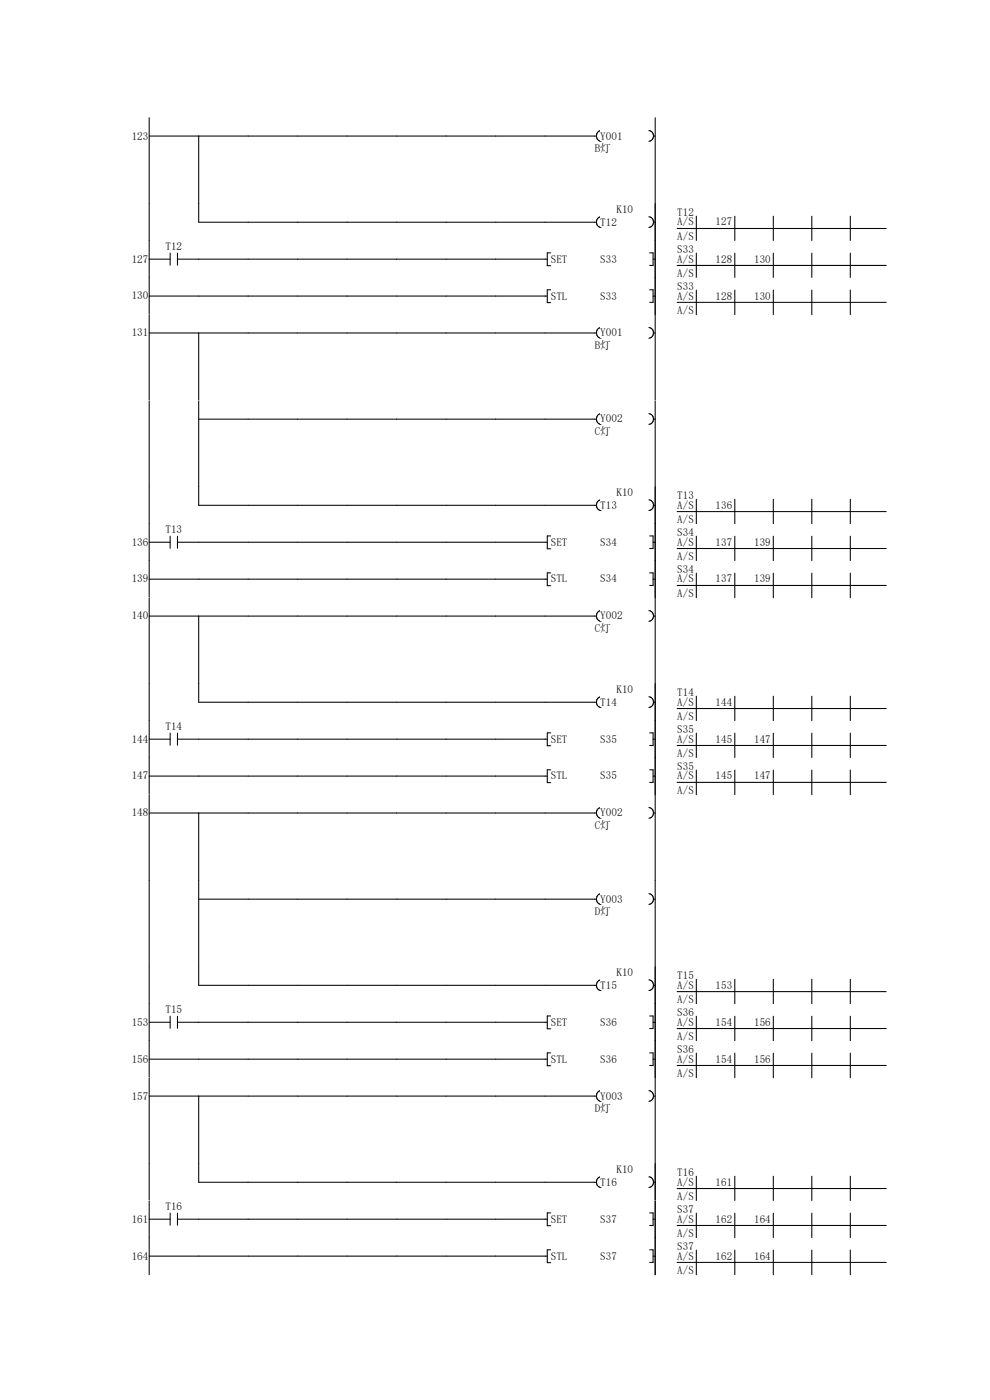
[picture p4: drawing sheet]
<svg xmlns="http://www.w3.org/2000/svg" width="210mm" height="297mm" viewBox="0 0 210 297" stroke-linecap="round" stroke-linejoin="round" font-family="sans-serif">
<path d="M31.6 28.9h94.9M31.6 25v18.3M42.2 28.9v14.4M127.5 27.7a1.16 1.16 0 0 0-1 1.1 1.16 1.16 0 0 0 1 1.2" fill="none" stroke="#070000" stroke-width=".22"/>
<path d="M127.3 27.6h4.8v2.3h-4.8z" fill="#fff"/>
<path d="M137.7 27.7a1.15 1.15 0 0 1 1 1.1 1.15 1.15 0 0 1-1 1.2M138.6 28.9h.4" fill="none" stroke="#070000" stroke-width=".22"/>
<path d="M126.2 30.2h3.5v2.3h-3.5z" fill="#fff"/>
<path d="M139 25v18.3" fill="none" stroke="#070000" stroke-width=".22"/>
<path d="M20 43.3h168v7.8h-168z" fill-rule="evenodd" fill="#fff"/>
<path d="M31.6 43.3v7.8M42.2 43.3v3.8h84.3M127.5 46a1.16 1.16 0 0 0-1 1.1 1.16 1.16 0 0 0 1 1.2" fill="none" stroke="#070000" stroke-width=".22"/>
<g fill="#fff">
<path d="M130.8 43.3h3.5v2.3h-3.5z"/>
<path d="M127.3 45.8h3.6v2.4h-3.6z"/>
</g>
<path d="M137.7 46a1.15 1.15 0 0 1 1 1.1 1.15 1.15 0 0 1-1 1.2M138.6 47.1h.4M139 43.3v7.8M143.7 48.5h44.3M147.7 45.9v5.2M155.9 45.9v5.2M164 45.9v5.2M172.2 45.9v5.2M180.4 45.9v5.2" fill="none" stroke="#070000" stroke-width=".22"/>
<g fill="#fff">
<path d="M143.7 43.8h3.6v2.3h-3.6z"/>
<path d="M143.7 45.8h3.6v2.4h-3.6z"/>
<path d="M143.7 49h3.6v2.3h-3.6z"/>
<path d="M148.3 45.8h7.1v2.4h-7.1z"/>
</g>
<path d="M139 43.3v7.8" fill="none" stroke="#070000" stroke-width=".22"/>
<g fill="#fff">
<path d="M20 51.1h119v7.8h-119z" fill-rule="evenodd"/>
<path d="M139 51.1h49v7.8h-49zM27.9 53.7h3.6v2.3h-3.6z" fill-rule="evenodd"/>
</g>
<path d="M35.1 51.1h3.6v2.3h-3.6z" fill="#fff"/>
<path d="M31.6 55h4.5M31.6 51.1v7.8M36.1 53.7v2.6M37.7 55h78.4M37.7 53.7v2.6M116.8 53.6h-.7v2.8h.7" fill="none" stroke="#070000" stroke-width=".22"/>
<g fill="#fff">
<path d="M116.8 53.7h3.6v2.3h-3.6z"/>
<path d="M127.3 53.7h3.6v2.3h-3.6z"/>
</g>
<path d="M137.8 53.6h.7v2.7h-.7M138.5 55h.5M139 51.1v7.8M143.7 56.3h44.3M147.7 53.7v5.2M155.9 53.7v5.2M164 53.7v5.2M172.2 53.7v5.2M180.4 53.7v5.2" fill="none" stroke="#070000" stroke-width=".22"/>
<g fill="#fff">
<path d="M143.7 51.6h3.6v2.4h-3.6z"/>
<path d="M143.7 53.7h3.6v2.3h-3.6z"/>
<path d="M143.7 56.8h3.6v2.3h-3.6z"/>
<path d="M148.3 53.7h7.1v2.3h-7.1z"/>
<path d="M156.4 53.7h7.2v2.3h-7.2z"/>
</g>
<path d="M139 51.1v7.8" fill="none" stroke="#070000" stroke-width=".22"/>
<g fill="#fff">
<path d="M20 58.9h119v7.9h-119z" fill-rule="evenodd"/>
<path d="M139 58.9h49v7.9h-49zM27.9 61.6h3.6v2.3h-3.6z" fill-rule="evenodd"/>
</g>
<path d="M31.6 58.9v7.9M31.6 62.8h84.5M116.8 61.5h-.7v2.7h.7" fill="none" stroke="#070000" stroke-width=".22"/>
<g fill="#fff">
<path d="M116.8 61.6h3.6v2.3h-3.6z"/>
<path d="M127.3 61.6h3.6v2.3h-3.6z"/>
</g>
<path d="M139 58.9v7.9M137.8 61.5h.7v2.6h-.7M138.5 62.8h.5M143.7 64.1h44.3M147.7 61.5v5.3M155.9 61.5v5.3M164 61.5v5.3M172.2 61.5v5.3M180.4 61.5v5.3" fill="none" stroke="#070000" stroke-width=".22"/>
<g fill="#fff">
<path d="M143.7 59.5h3.6v2.3h-3.6z"/>
<path d="M143.7 61.6h3.6v2.3h-3.6z"/>
<path d="M143.7 64.6h3.6v2.4h-3.6z"/>
<path d="M148.3 61.6h7.1v2.3h-7.1z"/>
<path d="M156.4 61.6h7.2v2.3h-7.2z"/>
</g>
<path d="M139 58.9v7.9" fill="none" stroke="#070000" stroke-width=".22"/>
<g fill="#fff">
<path d="M20 66.8h106.2v18.2h-106.2z" fill-rule="evenodd"/>
<path d="M126.2 66.8h12.8v18.2h-12.8zM27.9 69.4h3.6v2.3h-3.6z" fill-rule="evenodd"/>
</g>
<path d="M31.6 70.6h94.9M31.6 66.8v18.2M42.2 70.6v14.4M127.5 69.5a1.15 1.15 0 0 0-1 1.1 1.15 1.15 0 0 0 1 1.2" fill="none" stroke="#070000" stroke-width=".22"/>
<path d="M127.3 69.4h4.8v2.3h-4.8z" fill="#fff"/>
<path d="M137.7 69.5a1.15 1.15 0 0 1 1 1.1 1.15 1.15 0 0 1-1 1.2M138.6 70.6h.4" fill="none" stroke="#070000" stroke-width=".22"/>
<path d="M126.2 72h3.5v2.3h-3.5z" fill="#fff"/>
<path d="M139 66.8v18.2" fill="none" stroke="#070000" stroke-width=".22"/>
<path d="M20 85h106.2v18.3h-106.2z" fill-rule="evenodd" fill="#fff"/>
<path d="M126.2 85h12.8v18.3h-12.8z" fill="#fff"/>
<path d="M31.6 85v18.3M42.2 88.9h84.3M42.2 85v18.3M127.5 87.8a1.16 1.16 0 0 0-1 1.1 1.16 1.16 0 0 0 1 1.1" fill="none" stroke="#070000" stroke-width=".22"/>
<path d="M127.3 87.6h4.8v2.4h-4.8z" fill="#fff"/>
<path d="M137.7 87.8a1.15 1.15 0 0 1 1 1.1 1.15 1.15 0 0 1-1 1.1M138.6 88.9h.4" fill="none" stroke="#070000" stroke-width=".22"/>
<path d="M126.2 90.3h3.5v2.3h-3.5z" fill="#fff"/>
<path d="M139 85v18.3" fill="none" stroke="#070000" stroke-width=".22"/>
<path d="M20 103.3h168v7.9h-168z" fill-rule="evenodd" fill="#fff"/>
<path d="M31.6 103.3v7.8M42.2 103.3v3.9h84.3M127.5 106a1.16 1.16 0 0 0-1 1.2 1.16 1.16 0 0 0 1 1.1" fill="none" stroke="#070000" stroke-width=".22"/>
<g fill="#fff">
<path d="M130.8 103.3h3.5v2.3h-3.5z"/>
<path d="M127.3 105.9h3.6v2.3h-3.6z"/>
</g>
<path d="M137.7 106a1.15 1.15 0 0 1 1 1.2 1.15 1.15 0 0 1-1 1.1M138.6 107.2h.4M139 103.3v7.8M143.7 108.5h44.3M147.7 105.9v5.2M155.9 105.9v5.2M164 105.9v5.2M172.2 105.9v5.2M180.4 105.9v5.2" fill="none" stroke="#070000" stroke-width=".22"/>
<g fill="#fff">
<path d="M143.7 103.9h3.6v2.3h-3.6z"/>
<path d="M143.7 105.9h3.6v2.3h-3.6z"/>
<path d="M143.7 109.1h3.6v2.3h-3.6z"/>
<path d="M148.3 105.9h7.1v2.3h-7.1z"/>
</g>
<path d="M139 103.3v7.8" fill="none" stroke="#070000" stroke-width=".22"/>
<g fill="#fff">
<path d="M20 111.2h119v7.8h-119z" fill-rule="evenodd"/>
<path d="M139 111.2h49v7.8h-49zM27.9 113.7h3.6v2.4h-3.6z" fill-rule="evenodd"/>
</g>
<path d="M35.1 111.2h3.6v2.3h-3.6z" fill="#fff"/>
<path d="M31.6 115h4.5M31.6 111.1v7.9M36.1 113.8v2.5M37.7 115h78.4M37.7 113.8v2.5M116.8 113.7h-.7v2.7h.7" fill="none" stroke="#070000" stroke-width=".22"/>
<g fill="#fff">
<path d="M116.8 113.7h3.6v2.4h-3.6z"/>
<path d="M127.3 113.7h3.6v2.4h-3.6z"/>
</g>
<path d="M137.8 113.7h.7v2.7h-.7M138.5 115h.5M139 111.1v7.9M143.7 116.4h44.3M147.7 113.8v5.2M155.9 113.8v5.2M164 113.8v5.2M172.2 113.8v5.2M180.4 113.8v5.2" fill="none" stroke="#070000" stroke-width=".22"/>
<g fill="#fff">
<path d="M143.7 111.7h3.6v2.3h-3.6z"/>
<path d="M143.7 113.7h3.6v2.4h-3.6z"/>
<path d="M143.7 116.9h3.6v2.3h-3.6z"/>
<path d="M148.3 113.7h7.1v2.4h-7.1z"/>
<path d="M156.4 113.7h7.2v2.4h-7.2z"/>
</g>
<path d="M139 111.1v7.9" fill="none" stroke="#070000" stroke-width=".22"/>
<g fill="#fff">
<path d="M20 119h119v7.8h-119z" fill-rule="evenodd"/>
<path d="M139 119h49v7.8h-49zM27.9 121.6h3.6v2.3h-3.6z" fill-rule="evenodd"/>
</g>
<path d="M31.6 119v7.8M31.6 122.9h84.5M116.8 121.5h-.7v2.8h.7" fill="none" stroke="#070000" stroke-width=".22"/>
<g fill="#fff">
<path d="M116.8 121.6h3.6v2.3h-3.6z"/>
<path d="M127.3 121.6h3.6v2.3h-3.6z"/>
</g>
<path d="M139 119v7.8M137.8 121.5h.7v2.7h-.7M138.5 122.9h.5M143.7 124.2h44.3M147.7 121.6v5.2M155.9 121.6v5.2M164 121.6v5.2M172.2 121.6v5.2M180.4 121.6v5.2" fill="none" stroke="#070000" stroke-width=".22"/>
<g fill="#fff">
<path d="M143.7 119.5h3.6v2.4h-3.6z"/>
<path d="M143.7 121.6h3.6v2.3h-3.6z"/>
<path d="M143.7 124.7h3.6v2.3h-3.6z"/>
<path d="M148.3 121.6h7.1v2.3h-7.1z"/>
<path d="M156.4 121.6h7.2v2.3h-7.2z"/>
</g>
<path d="M139 119v7.8" fill="none" stroke="#070000" stroke-width=".22"/>
<g fill="#fff">
<path d="M20 126.8h106.2v18.3h-106.2z" fill-rule="evenodd"/>
<path d="M126.2 126.8h12.8v18.3h-12.8zM27.9 129.4h3.6v2.3h-3.6z" fill-rule="evenodd"/>
</g>
<path d="M31.6 130.7h94.9M31.6 126.8v18.3M42.2 130.7v14.4M127.5 129.5a1.16 1.16 0 0 0-1 1.2 1.16 1.16 0 0 0 1 1.1" fill="none" stroke="#070000" stroke-width=".22"/>
<path d="M127.3 129.4h4.8v2.3h-4.8z" fill="#fff"/>
<path d="M137.7 129.5a1.15 1.15 0 0 1 1 1.2 1.15 1.15 0 0 1-1 1.1M138.6 130.7h.4" fill="none" stroke="#070000" stroke-width=".22"/>
<path d="M126.2 132h3.5v2.4h-3.5z" fill="#fff"/>
<path d="M139 126.8v18.3" fill="none" stroke="#070000" stroke-width=".22"/>
<path d="M20 145.1h168v7.9h-168z" fill-rule="evenodd" fill="#fff"/>
<path d="M31.6 145.1v7.8M42.2 145.1v3.9h84.3M127.5 147.8a1.16 1.16 0 0 0-1 1.2 1.16 1.16 0 0 0 1 1.1" fill="none" stroke="#070000" stroke-width=".22"/>
<g fill="#fff">
<path d="M130.8 145.1h3.5v2.3h-3.5z"/>
<path d="M127.3 147.7h3.6v2.3h-3.6z"/>
</g>
<path d="M137.7 147.8a1.15 1.15 0 0 1 1 1.2 1.15 1.15 0 0 1-1 1.1M138.6 149h.4M139 145.1v7.8M143.7 150.3h44.3M147.7 147.7v5.2M155.9 147.7v5.2M164 147.7v5.2M172.2 147.7v5.2M180.4 147.7v5.2" fill="none" stroke="#070000" stroke-width=".22"/>
<g fill="#fff">
<path d="M143.7 145.7h3.6v2.3h-3.6z"/>
<path d="M143.7 147.7h3.6v2.3h-3.6z"/>
<path d="M143.7 150.8h3.6v2.4h-3.6z"/>
<path d="M148.3 147.7h7.1v2.3h-7.1z"/>
</g>
<path d="M139 145.1v7.8" fill="none" stroke="#070000" stroke-width=".22"/>
<g fill="#fff">
<path d="M20 153h119v7.8h-119z" fill-rule="evenodd"/>
<path d="M139 153h49v7.8h-49zM27.9 155.5h3.6v2.4h-3.6z" fill-rule="evenodd"/>
</g>
<path d="M35.1 152.9h3.6v2.3h-3.6z" fill="#fff"/>
<path d="M31.6 156.8h4.5M31.6 152.9v7.9M36.1 155.5v2.6M37.7 156.8h78.4M37.7 155.5v2.6M116.8 155.5h-.7v2.7h.7" fill="none" stroke="#070000" stroke-width=".22"/>
<g fill="#fff">
<path d="M116.8 155.5h3.6v2.4h-3.6z"/>
<path d="M127.3 155.5h3.6v2.4h-3.6z"/>
</g>
<path d="M137.8 155.5h.7v2.6h-.7M138.5 156.8h.5M139 152.9v7.9M143.7 158.1h44.3M147.7 155.5v5.3M155.9 155.5v5.3M164 155.5v5.3M172.2 155.5v5.3M180.4 155.5v5.3" fill="none" stroke="#070000" stroke-width=".22"/>
<g fill="#fff">
<path d="M143.7 153.5h3.6v2.3h-3.6z"/>
<path d="M143.7 155.5h3.6v2.4h-3.6z"/>
<path d="M143.7 158.7h3.6v2.3h-3.6z"/>
<path d="M148.3 155.5h7.1v2.4h-7.1z"/>
<path d="M156.4 155.5h7.2v2.4h-7.2z"/>
</g>
<path d="M139 152.9v7.9" fill="none" stroke="#070000" stroke-width=".22"/>
<g fill="#fff">
<path d="M20 160.8h119v7.8h-119z" fill-rule="evenodd"/>
<path d="M139 160.8h49v7.8h-49zM27.9 163.4h3.6v2.3h-3.6z" fill-rule="evenodd"/>
</g>
<path d="M31.6 164.6h84.5M31.6 160.8v7.8M116.8 163.3h-.7v2.7h.7" fill="none" stroke="#070000" stroke-width=".22"/>
<g fill="#fff">
<path d="M116.8 163.4h3.6v2.3h-3.6z"/>
<path d="M127.3 163.4h3.6v2.3h-3.6z"/>
</g>
<path d="M137.8 163.3h.7v2.7h-.7M138.5 164.6h.5M139 160.8v7.8M143.7 166h44.3M147.7 163.4v5.2M155.9 163.4v5.2M164 163.4v5.2M172.2 163.4v5.2M180.4 163.4v5.2" fill="none" stroke="#070000" stroke-width=".22"/>
<g fill="#fff">
<path d="M143.7 161.3h3.6v2.4h-3.6z"/>
<path d="M143.7 163.4h3.6v2.3h-3.6z"/>
<path d="M143.7 166.5h3.6v2.3h-3.6z"/>
<path d="M148.3 163.4h7.1v2.3h-7.1z"/>
<path d="M156.4 163.4h7.2v2.3h-7.2z"/>
</g>
<path d="M139 160.8v7.8" fill="none" stroke="#070000" stroke-width=".22"/>
<g fill="#fff">
<path d="M20 168.6h106.2v18.3h-106.2z" fill-rule="evenodd"/>
<path d="M126.2 168.6h12.8v18.3h-12.8zM27.9 171.2h3.6v2.3h-3.6z" fill-rule="evenodd"/>
</g>
<path d="M31.6 172.5h94.9M31.6 168.6v18.3M42.2 172.5v14.4M127.5 171.3a1.16 1.16 0 0 0-1 1.2 1.16 1.16 0 0 0 1 1.1" fill="none" stroke="#070000" stroke-width=".22"/>
<path d="M127.3 171.2h4.8v2.3h-4.8z" fill="#fff"/>
<path d="M137.7 171.3a1.15 1.15 0 0 1 1 1.2 1.15 1.15 0 0 1-1 1.1M138.6 172.5h.4" fill="none" stroke="#070000" stroke-width=".22"/>
<path d="M126.2 173.8h3.5v2.3h-3.5z" fill="#fff"/>
<path d="M139 168.6v18.3" fill="none" stroke="#070000" stroke-width=".22"/>
<path d="M20 186.9h106.2v18.3h-106.2z" fill-rule="evenodd" fill="#fff"/>
<path d="M126.2 186.9h12.8v18.3h-12.8z" fill="#fff"/>
<path d="M31.6 186.9v18.2M42.2 190.8h84.3M42.2 186.9v18.2M127.5 189.6a1.16 1.16 0 0 0-1 1.1 1.16 1.16 0 0 0 1 1.2" fill="none" stroke="#070000" stroke-width=".22"/>
<path d="M127.3 189.5h4.8v2.3h-4.8z" fill="#fff"/>
<path d="M137.7 189.6a1.15 1.15 0 0 1 1 1.1 1.15 1.15 0 0 1-1 1.2M138.6 190.8h.4" fill="none" stroke="#070000" stroke-width=".22"/>
<path d="M126.2 192.1h3.5v2.3h-3.5z" fill="#fff"/>
<path d="M139 186.9v18.2" fill="none" stroke="#070000" stroke-width=".22"/>
<path d="M20 205.2h168v7.8h-168z" fill-rule="evenodd" fill="#fff"/>
<path d="M31.6 205.1v7.9M42.2 205.1v3.9h84.3M127.5 207.9a1.16 1.16 0 0 0-1 1.1 1.16 1.16 0 0 0 1 1.2" fill="none" stroke="#070000" stroke-width=".22"/>
<g fill="#fff">
<path d="M130.8 205.1h3.5v2.4h-3.5z"/>
<path d="M127.3 207.8h3.6v2.3h-3.6z"/>
</g>
<path d="M137.7 207.9a1.15 1.15 0 0 1 1 1.1 1.15 1.15 0 0 1-1 1.2M138.6 209h.4M139 205.1v7.9M143.7 210.4h44.3M147.7 207.8v5.2M155.9 207.8v5.2M164 207.8v5.2M172.2 207.8v5.2M180.4 207.8v5.2" fill="none" stroke="#070000" stroke-width=".22"/>
<g fill="#fff">
<path d="M143.7 205.7h3.6v2.3h-3.6z"/>
<path d="M143.7 207.8h3.6v2.3h-3.6z"/>
<path d="M143.7 210.9h3.6v2.3h-3.6z"/>
<path d="M148.3 207.8h7.1v2.3h-7.1z"/>
</g>
<path d="M139 205.1v7.9" fill="none" stroke="#070000" stroke-width=".22"/>
<g fill="#fff">
<path d="M20 213h119v7.9h-119z" fill-rule="evenodd"/>
<path d="M139 213h49v7.9h-49zM27.9 215.6h3.6v2.3h-3.6z" fill-rule="evenodd"/>
</g>
<path d="M35.1 213h3.6v2.3h-3.6z" fill="#fff"/>
<path d="M31.6 216.9h4.5M31.6 213v7.8M36.1 215.6v2.5M37.7 216.9h78.4M37.7 215.6v2.5M116.8 215.5h-.7v2.8h.7" fill="none" stroke="#070000" stroke-width=".22"/>
<g fill="#fff">
<path d="M116.8 215.6h3.6v2.3h-3.6z"/>
<path d="M127.3 215.6h3.6v2.3h-3.6z"/>
</g>
<path d="M137.8 215.5h.7v2.7h-.7M138.5 216.9h.5M139 213v7.8M143.7 218.2h44.3M147.7 215.6v5.2M155.9 215.6v5.2M164 215.6v5.2M172.2 215.6v5.2M180.4 215.6v5.2" fill="none" stroke="#070000" stroke-width=".22"/>
<g fill="#fff">
<path d="M143.7 213.5h3.6v2.4h-3.6z"/>
<path d="M143.7 215.6h3.6v2.3h-3.6z"/>
<path d="M143.7 218.7h3.6v2.3h-3.6z"/>
<path d="M148.3 215.6h7.1v2.3h-7.1z"/>
<path d="M156.4 215.6h7.2v2.3h-7.2z"/>
</g>
<path d="M139 213v7.8" fill="none" stroke="#070000" stroke-width=".22"/>
<g fill="#fff">
<path d="M20 220.9h119v7.8h-119z" fill-rule="evenodd"/>
<path d="M139 220.9h49v7.8h-49zM27.9 223.4h3.6v2.4h-3.6z" fill-rule="evenodd"/>
</g>
<path d="M31.6 224.7h84.5M31.6 220.8v7.9M116.8 223.4h-.7v2.7h.7" fill="none" stroke="#070000" stroke-width=".22"/>
<g fill="#fff">
<path d="M116.8 223.4h3.6v2.4h-3.6z"/>
<path d="M127.3 223.4h3.6v2.4h-3.6z"/>
</g>
<path d="M137.8 223.4h.7v2.6h-.7M138.5 224.7h.5M139 220.8v7.9M143.7 226h44.3M147.7 223.4v5.3M155.9 223.4v5.3M164 223.4v5.3M172.2 223.4v5.3M180.4 223.4v5.3" fill="none" stroke="#070000" stroke-width=".22"/>
<g fill="#fff">
<path d="M143.7 221.4h3.6v2.3h-3.6z"/>
<path d="M143.7 223.4h3.6v2.4h-3.6z"/>
<path d="M143.7 226.5h3.6v2.4h-3.6z"/>
<path d="M148.3 223.4h7.1v2.4h-7.1z"/>
<path d="M156.4 223.4h7.2v2.4h-7.2z"/>
</g>
<path d="M139 220.8v7.9" fill="none" stroke="#070000" stroke-width=".22"/>
<g fill="#fff">
<path d="M20 228.7h106.2v18.2h-106.2z" fill-rule="evenodd"/>
<path d="M126.2 228.7h12.8v18.2h-12.8zM27.9 231.3h3.6v2.3h-3.6z" fill-rule="evenodd"/>
</g>
<path d="M31.6 232.5h94.9M31.6 228.7v18.2M42.2 232.5v14.4M127.5 231.4a1.16 1.16 0 0 0-1 1.1 1.16 1.16 0 0 0 1 1.2" fill="none" stroke="#070000" stroke-width=".22"/>
<path d="M127.3 231.3h4.8v2.3h-4.8z" fill="#fff"/>
<path d="M137.7 231.4a1.15 1.15 0 0 1 1 1.1 1.15 1.15 0 0 1-1 1.2M138.6 232.5h.4" fill="none" stroke="#070000" stroke-width=".22"/>
<path d="M126.2 233.9h3.5v2.3h-3.5z" fill="#fff"/>
<path d="M139 228.7v18.2" fill="none" stroke="#070000" stroke-width=".22"/>
<path d="M20 246.9h168v7.9h-168z" fill-rule="evenodd" fill="#fff"/>
<path d="M31.6 246.9v7.9M42.2 246.9v3.9h84.3M127.5 249.7a1.16 1.16 0 0 0-1 1.1 1.16 1.16 0 0 0 1 1.1" fill="none" stroke="#070000" stroke-width=".22"/>
<g fill="#fff">
<path d="M130.8 246.9h3.5v2.4h-3.5z"/>
<path d="M127.3 249.6h3.6v2.3h-3.6z"/>
</g>
<path d="M137.7 249.7a1.15 1.15 0 0 1 1 1.1 1.15 1.15 0 0 1-1 1.1M138.6 250.8h.4M139 246.9v7.9M143.7 252.2h44.3M147.7 249.5v5.3M155.9 249.5v5.3M164 249.5v5.3M172.2 249.5v5.3M180.4 249.5v5.3" fill="none" stroke="#070000" stroke-width=".22"/>
<g fill="#fff">
<path d="M143.7 247.5h3.6v2.3h-3.6z"/>
<path d="M143.7 249.6h3.6v2.3h-3.6z"/>
<path d="M143.7 252.6h3.6v2.4h-3.6z"/>
<path d="M148.3 249.6h7.1v2.3h-7.1z"/>
</g>
<path d="M139 246.9v7.9" fill="none" stroke="#070000" stroke-width=".22"/>
<g fill="#fff">
<path d="M20 254.8h119v7.8h-119z" fill-rule="evenodd"/>
<path d="M139 254.8h49v7.8h-49zM27.9 257.4h3.6v2.3h-3.6z" fill-rule="evenodd"/>
</g>
<path d="M35.1 254.8h3.6v2.3h-3.6z" fill="#fff"/>
<path d="M31.6 258.7h4.5M31.6 254.8v7.8M36.1 257.4v2.5M37.7 258.7h78.4M37.7 257.4v2.5M116.8 257.3h-.7v2.7h.7" fill="none" stroke="#070000" stroke-width=".22"/>
<g fill="#fff">
<path d="M116.8 257.4h3.6v2.3h-3.6z"/>
<path d="M127.3 257.4h3.6v2.3h-3.6z"/>
</g>
<path d="M137.8 257.3h.7v2.7h-.7M138.5 258.7h.5M139 254.8v7.8M143.7 260h44.3M147.7 257.4v5.2M155.9 257.4v5.2M164 257.4v5.2M172.2 257.4v5.2M180.4 257.4v5.2" fill="none" stroke="#070000" stroke-width=".22"/>
<g fill="#fff">
<path d="M143.7 255.3h3.6v2.3h-3.6z"/>
<path d="M143.7 257.4h3.6v2.3h-3.6z"/>
<path d="M143.7 260.5h3.6v2.3h-3.6z"/>
<path d="M148.3 257.4h7.1v2.3h-7.1z"/>
<path d="M156.4 257.4h7.2v2.3h-7.2z"/>
</g>
<path d="M139 254.8v7.8" fill="none" stroke="#070000" stroke-width=".22"/>
<g fill="#fff">
<path d="M20 262.6h119v7.9h-119z" fill-rule="evenodd"/>
<path d="M139 262.6h49v7.9h-49zM27.9 265.2h3.6v2.3h-3.6z" fill-rule="evenodd"/>
</g>
<path d="M31.6 266.5h84.5M31.6 262.6v7.8M116.8 265.2h-.7v2.7h.7" fill="none" stroke="#070000" stroke-width=".22"/>
<g fill="#fff">
<path d="M116.8 265.2h3.6v2.3h-3.6z"/>
<path d="M127.3 265.2h3.6v2.3h-3.6z"/>
</g>
<path d="M137.8 265.2h.7v2.6h-.7M138.5 266.5h.5M139 262.6v7.8M143.7 267.8h44.3M147.7 265.2v5.2M155.9 265.2v5.2M164 265.2v5.2M172.2 265.2v5.2M180.4 265.2v5.2" fill="none" stroke="#070000" stroke-width=".22"/>
<g fill="#fff">
<path d="M143.7 263.1h3.6v2.4h-3.6z"/>
<path d="M143.7 265.2h3.6v2.3h-3.6z"/>
<path d="M143.7 268.3h3.6v2.3h-3.6z"/>
<path d="M148.3 265.2h7.1v2.3h-7.1z"/>
<path d="M156.4 265.2h7.2v2.3h-7.2z"/>
</g>
<path d="M139 262.6v7.8" fill="none" stroke="#070000" stroke-width=".22"/>
<g font-size="2.3">
<text x="27.9" y="29.6">123</text>
<text x="127.3" y="29.6">Y001</text>
<text x="126.2" y="32.2">B灯</text>
<text x="127.3" y="47.8">T12</text>
<text x="130.8" y="45.3">K10</text>
<text x="143.7" y="45.8">T12</text>
<text x="143.7" y="47.8">A/S</text>
<text x="151.8" y="47.8">127</text>
<text x="35.1" y="53.1">T12</text>
<text x="143.7" y="51">A/S</text>
<text x="143.7" y="53.6">S33</text>
<text x="27.9" y="55.7">127</text>
<text x="116.8" y="55.7">SET</text>
<text x="127.3" y="55.7">S33</text>
<text x="143.7" y="55.7">A/S</text>
<text x="143.7" y="58.8">A/S</text>
<text x="151.8" y="55.7">128</text>
<text x="160" y="55.7">130</text>
<text x="27.9" y="63.5">130</text>
<text x="116.8" y="63.5">STL</text>
<text x="127.3" y="63.5">S33</text>
<text x="143.7" y="61.5">S33</text>
<text x="143.7" y="63.5">A/S</text>
<text x="151.8" y="63.5">128</text>
<text x="160" y="63.5">130</text>
<text x="27.9" y="71.4">131</text>
<text x="127.3" y="71.4">Y001</text>
<text x="143.7" y="66.6">A/S</text>
<text x="126.2" y="74">B灯</text>
<text x="127.3" y="89.6">Y002</text>
<text x="126.2" y="92.2">C灯</text>
<text x="127.3" y="107.9">T13</text>
<text x="130.8" y="105.3">K10</text>
<text x="143.7" y="105.9">T13</text>
<text x="143.7" y="107.9">A/S</text>
<text x="151.8" y="107.9">136</text>
<text x="35.1" y="113.2">T13</text>
<text x="143.7" y="111">A/S</text>
<text x="143.7" y="113.7">S34</text>
<text x="27.9" y="115.7">136</text>
<text x="116.8" y="115.7">SET</text>
<text x="127.3" y="115.7">S34</text>
<text x="143.7" y="115.7">A/S</text>
<text x="143.7" y="118.9">A/S</text>
<text x="151.8" y="115.7">137</text>
<text x="160" y="115.7">139</text>
<text x="27.9" y="123.6">139</text>
<text x="116.8" y="123.6">STL</text>
<text x="127.3" y="123.6">S34</text>
<text x="143.7" y="121.5">S34</text>
<text x="143.7" y="123.6">A/S</text>
<text x="151.8" y="123.6">137</text>
<text x="160" y="123.6">139</text>
<text x="27.9" y="131.4">140</text>
<text x="127.3" y="131.4">Y002</text>
<text x="143.7" y="126.7">A/S</text>
<text x="126.2" y="134">C灯</text>
<text x="127.3" y="149.7">T14</text>
<text x="130.8" y="147.1">K10</text>
<text x="143.7" y="147.7">T14</text>
<text x="143.7" y="149.7">A/S</text>
<text x="151.8" y="149.7">144</text>
<text x="35.1" y="154.9">T14</text>
<text x="143.7" y="152.8">A/S</text>
<text x="143.7" y="155.5">S35</text>
<text x="27.9" y="157.5">144</text>
<text x="116.8" y="157.5">SET</text>
<text x="127.3" y="157.5">S35</text>
<text x="143.7" y="157.5">A/S</text>
<text x="143.7" y="160.7">A/S</text>
<text x="151.8" y="157.5">145</text>
<text x="160" y="157.5">147</text>
<text x="27.9" y="165.4">147</text>
<text x="116.8" y="165.4">STL</text>
<text x="127.3" y="165.4">S35</text>
<text x="143.7" y="163.3">S35</text>
<text x="143.7" y="165.4">A/S</text>
<text x="151.8" y="165.4">145</text>
<text x="160" y="165.4">147</text>
<text x="27.9" y="173.2">148</text>
<text x="127.3" y="173.2">Y002</text>
<text x="143.7" y="168.5">A/S</text>
<text x="126.2" y="175.8">C灯</text>
<text x="127.3" y="191.5">Y003</text>
<text x="126.2" y="194.1">D灯</text>
<text x="127.3" y="209.8">T15</text>
<text x="130.8" y="207.1">K10</text>
<text x="143.7" y="207.7">T15</text>
<text x="143.7" y="209.8">A/S</text>
<text x="151.8" y="209.8">153</text>
<text x="35.1" y="215">T15</text>
<text x="143.7" y="212.9">A/S</text>
<text x="143.7" y="215.5">S36</text>
<text x="27.9" y="217.6">153</text>
<text x="116.8" y="217.6">SET</text>
<text x="127.3" y="217.6">S36</text>
<text x="143.7" y="217.6">A/S</text>
<text x="143.7" y="220.7">A/S</text>
<text x="151.8" y="217.6">154</text>
<text x="160" y="217.6">156</text>
<text x="27.9" y="225.4">156</text>
<text x="116.8" y="225.4">STL</text>
<text x="127.3" y="225.4">S36</text>
<text x="143.7" y="223.4">S36</text>
<text x="143.7" y="225.4">A/S</text>
<text x="151.8" y="225.4">154</text>
<text x="160" y="225.4">156</text>
<text x="27.9" y="233.3">157</text>
<text x="127.3" y="233.3">Y003</text>
<text x="143.7" y="228.5">A/S</text>
<text x="126.2" y="235.9">D灯</text>
<text x="127.3" y="251.5">T16</text>
<text x="130.8" y="248.9">K10</text>
<text x="143.7" y="249.5">T16</text>
<text x="143.7" y="251.5">A/S</text>
<text x="151.8" y="251.5">161</text>
<text x="35.1" y="256.8">T16</text>
<text x="143.7" y="254.6">A/S</text>
<text x="143.7" y="257.3">S37</text>
<text x="27.9" y="259.4">161</text>
<text x="116.8" y="259.4">SET</text>
<text x="127.3" y="259.4">S37</text>
<text x="143.7" y="259.4">A/S</text>
<text x="143.7" y="262.5">A/S</text>
<text x="151.8" y="259.4">162</text>
<text x="160" y="259.4">164</text>
<text x="27.9" y="267.2">164</text>
<text x="116.8" y="267.2">STL</text>
<text x="127.3" y="267.2">S37</text>
<text x="143.7" y="265.1">S37</text>
<text x="143.7" y="267.2">A/S</text>
<text x="151.8" y="267.2">162</text>
<text x="160" y="267.2">164</text>
<text x="143.7" y="270.3">A/S</text>
</g>
</svg>
